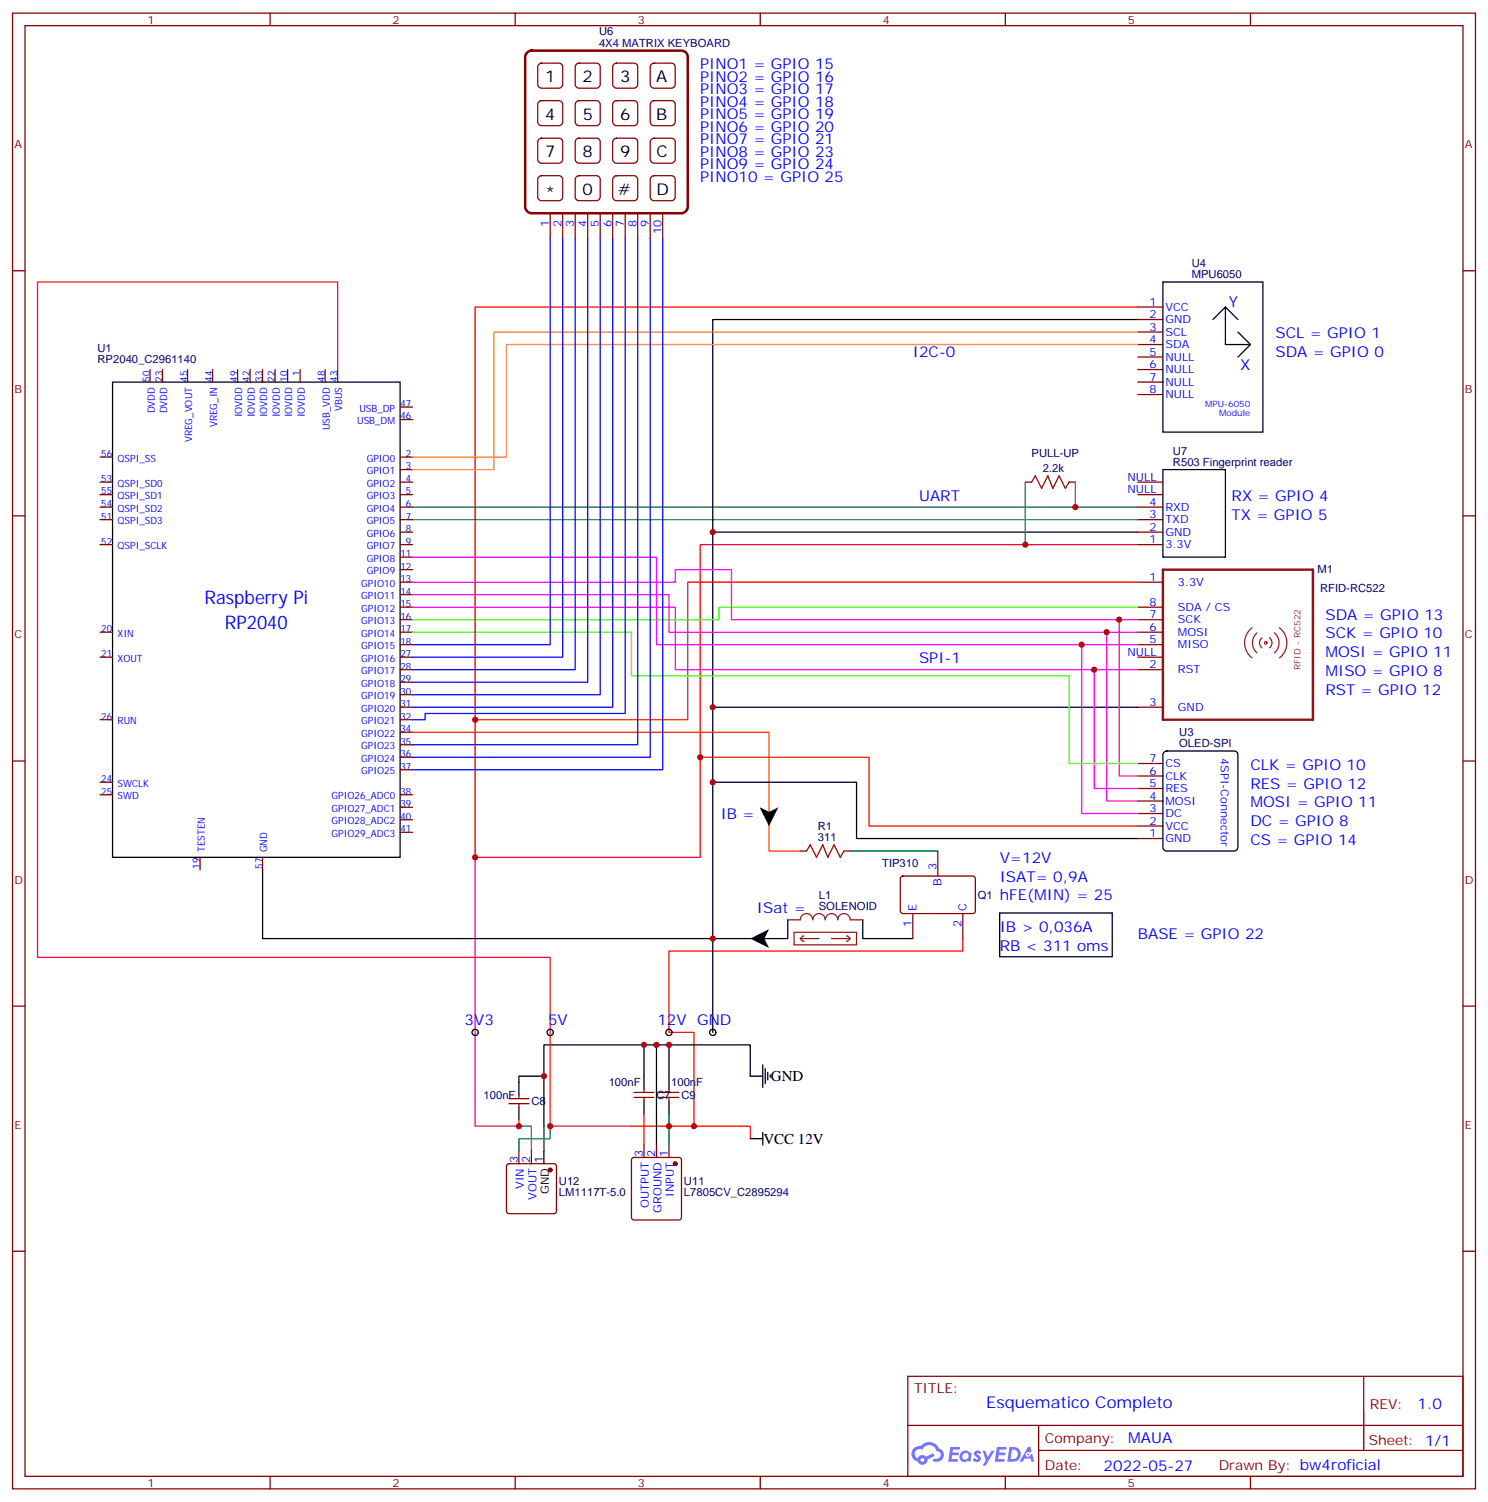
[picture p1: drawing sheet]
<svg xmlns="http://www.w3.org/2000/svg" width="420mm" height="424mm" viewBox="0 0 420 424" stroke-linecap="round" stroke-linejoin="round" font-family="sans-serif">
<g fill="none" stroke="#870000" stroke-width=".35">
<path d="M3.5 3.7h412.8v416.3h-412.8zM7.1 7.2h405.6v409.3h-405.6zM76.2 3.7v3.5M145.3 3.7v3.5M214.5 3.7v3.5M283.6 3.7v3.5M352.8 3.7v3.5M3.5 76.4h3.6M412.7 76.4h3.6M3.5 145.5h3.6M412.7 145.5h3.6M3.5 214.7h3.6"/>
<path d="M412.7 214.7h3.6M3.5 283.8h3.6M412.7 283.8h3.6M3.5 353h3.6M412.7 353h3.6M256.1 388.2h156.6v28.3h-156.6zM384.7 388.3l.1 20.8M76.2 416.5v3.5M145.3 416.5v3.5M214.5 416.5v3.5M256.2 402.1h156.4M283.6 416.5v3.5"/>
<path d="M293 409.1h119.6M293 402.1v14.1M352.8 416.5v3.5"/>
</g>
<g fill="#5487ff">
<path d="M275.1 409.4a1.22 1.22 0 0 1 1.7 .3l-.4 .5a.47 .47 0 0 0-.3-.4 .47 .47 0 0 0-.5 .2v.2a1.23 1.23 0 0 1 .8 1.9 1.44 1.44 0 0 1-2-.3l.5-.5 .7 .4a.29 .29 0 0 0 .4-.3 .29 .29 0 0 0-.3-.3 1.04 1.04 0 0 1-.6-1.7z"/>
<path d="M268.1 408.2h2.4l.3 .1-.1 .5-1.9 .1-.1 .9h1.5l.4 .3-.4 .4h-1.6l-.2 1.1h1.8l.1 .4-.1 .3h-2.7z"/>
<path d="M281.3 408.2h2.3l.3 .1-.1 .5-1.8 .1-.1 .9h1.5l.3 .3-.4 .4h-1.6l-.1 1.1h1.7l.2 .4-.2 .3h-2.6z"/>
<path d="M290 408.2h.7l.3 1.2-.6 .3a.69 .69 0 0 0-1 .3 .69 .69 0 0 0 .5 1 .69 .69 0 0 0 .8-.6l.5-.3 .6 2.2h-.8l-.2-.9h-1.8l-.4 .9h-.9z"/>
<path d="M277.2 409.2h.8l.6 1.9 1.1-1.9h.9l-2.5 4.2h-.9l.9-1.5z"/>
<path d="M284.8 408.2l-.6 4.1h1.3a2.11 2.11 0 0 0 2.5-2.1 2.11 2.11 0 0 0-2.5-2zM285.5 408.9a1.39 1.39 0 0 1 1.7 1.4 1.39 1.39 0 0 1-1.8 1.3h-.3z"/>
<path d="M271.1 409.8a1.54 1.54 0 0 0-.1 2.1 1.54 1.54 0 0 0 2.2 .2l.6 .2 .3-2.3-.2-.2-.4-.1a1.49 1.49 0 0 0-2.4 .1zM271.4 410.8a.94 .94 0 0 1 1.8 0 .94 .94 0 0 1-1.8 0z"/>
<path d="M257.8 408.5a2.18 2.18 0 0 0 1.1 3.8 1.44 1.44 0 0 0 1.6 .9 1.44 1.44 0 0 0 1.2-1.5l2-1-.5-.7-1.9 .9a1.47 1.47 0 0 0-2.4 .5 1.39 1.39 0 0 1-.7-2 1.39 1.39 0 0 1 2-.5 2.12 2.12 0 0 1 2.2-1.3 2.12 2.12 0 0 1 1.9 1.7 1.14 1.14 0 0 1 1.1 1.4 1.14 1.14 0 0 1-1.7 .8 .43 .43 0 0 0-.5 .3 .43 .43 0 0 0 .4 .5 1.98 1.98 0 0 0 2.5-1.2 1.98 1.98 0 0 0-1.2-2.5 3.1 3.1 0 0 0-5.3-.7l-.9 .1zM259.7 411.8a.55 .55 0 0 1 1.1 0 .55 .55 0 0 1-1.1 0z"/>
<circle cx="290" cy="410.3" r=".26"/>
</g>
<g fill="none" stroke="#000" stroke-width=".35">
<path d="M328.1 79.6h28.2v42.3h-28.2zM321 90.1h-119.9v60M342.2 90.1l3.5-3.5v10.6h7.1M345.7 86.6l3.5 3.5M349.2 93.7l3.6 3.5M352.8 97.2l-3.6 3.5M31.7 107.8h81.2v134h-81.2zM328.1 132.5h17.6v24.7h-17.6zM201.1 199.5h119.9M328.3 212.3l.8-.5h19.1l.8 .5 .2 .6v26.1l-.4 .9-.6 .2h-19.1l-.8-.5-.2-.6v-26.1zM201.1 220.7h40.6v15.8h79.3M74.1 245.4v19.4h127v26.4"/>
<path d="M222.2 259.5v5.3h-21.1M243.4 259.5v5.3h14.1M282 257.5h31.8v12.4h-31.8zM181.7 294.7v12.4M185.2 294.7v28.3M188.7 294.7v12.4M146.4 312.4v3.5M153.5 303.6h-7.1v5.3M181.7 310.6v3.5M188.7 310.6v3.5M215.2 303.6h-3.5v-8.9h-58.2v23M215.2 300.4v6.3"/>
<path d="M215.2 319.4v3.6M215.9 301.4v4.3M216.6 302.5v2.1M217.3 303.2v.7M153.5 324.7v3.6M211.7 321.2h3.5"/>
<circle cx="134.1" cy="291.2" r=".88"/>
<circle cx="155.2" cy="291.2" r=".88"/>
<circle cx="188.7" cy="291.2" r=".88"/>
<circle cx="201.1" cy="291.2" r=".88"/>
</g>
<g fill="none" stroke="#870000" stroke-width=".35">
<path d="M151.9 18.2l.9-.4h4.9l.6 .2 .4 .9v4.9l-.2 .6-.8 .5h-4.9l-.7-.3-.4-.8v-4.9zM162.5 18.2l.8-.4h5l.6 .2 .4 .9v4.9l-.2 .6-.8 .5h-5l-.6-.3-.4-.8v-4.9zM173.1 18.2l.8-.4h5l.6 .2 .4 .9v4.9l-.2 .6-.8 .5h-5l-.6-.3-.4-.8v-4.9zM183.7 18.2l.8-.4h4.9l.7 .2 .4 .9v4.9l-.2 .6-.9 .5h-4.9l-.6-.3-.5-.8v-4.9zM151.9 28.8l.9-.4h4.9l.6 .2 .4 .9v4.9l-.2 .6-.8 .5h-4.9l-.7-.3-.4-.8v-4.9zM151.9 39.4l.9-.4h4.9l.6 .2 .4 .8v5l-.2 .6-.8 .4h-4.9l-.7-.2-.4-.8v-5zM162.5 28.8l.8-.4h5l.6 .2 .4 .9v4.9l-.2 .6-.8 .5h-5l-.6-.3-.4-.8v-4.9zM162.5 39.4l.8-.4h5l.6 .2 .4 .8v5l-.2 .6-.8 .4h-5l-.6-.2-.4-.8v-5zM173.1 28.8l.8-.4h5l.6 .2 .4 .9v4.9l-.2 .6-.8 .5h-5l-.6-.3-.4-.8v-4.9zM173.1 39.4l.8-.4h5l.6 .2 .4 .8v5l-.2 .6-.8 .4h-5l-.6-.2-.4-.8v-5zM183.7 28.8l.8-.4h4.9l.7 .2 .4 .9v4.9l-.2 .6-.9 .5h-4.9l-.6-.3-.5-.8v-4.9zM183.7 39.4l.8-.4h4.9l.7 .2 .4 .8v5l-.2 .6-.9 .4h-4.9l-.6-.2-.5-.8v-5z"/>
<path d="M151.9 50l.9-.4h4.9l.6 .2 .4 .8v5l-.2 .6-.8 .4h-4.9l-.7-.2-.4-.8v-5zM162.5 50l.8-.4h5l.6 .2 .4 .8v5l-.2 .6-.8 .4h-5l-.6-.2-.4-.8v-5zM173.1 50l.8-.4h5l.6 .2 .4 .8v5l-.2 .6-.8 .4h-5l-.6-.2-.4-.8v-5zM183.7 50l.8-.4h4.9l.7 .2 .4 .8v5l-.2 .6-.9 .4h-4.9l-.6-.2-.5-.8v-5zM155.2 60.1v7.1M158.7 60.1v7.1M162.3 60.1v7.1M165.8 60.1v7.1M169.3 60.1v7.1M172.9 60.1v7.1M176.4 60.1v7.1M179.9 60.1v7.1"/>
<path d="M183.4 60.1v7.1M187 60.1v7.1M321 97.2h7.1M321 93.7h7.1M321 90.1h7.1M321 86.6h7.1M42.3 104.2v3.6M45.9 104.2v3.6M52.9 104.2v3.6M60 104.2v3.6M67 104.2v3.6M70.6 104.2v3.6"/>
<path d="M74.1 104.2v3.6M77.6 104.2v3.6M81.1 104.2v3.6M84.7 104.2v3.6M91.7 104.2v3.6M95.2 104.2v3.6M112.9 118.4h3.5M112.9 114.8h3.5M321 111.3h7.1M321 107.8h7.1M321 104.2h7.1M321 100.7h7.1"/>
<path d="M28.2 128.9h3.5M28.2 136h3.5M28.2 139.5h3.5M112.9 128.9h3.5M112.9 132.5h3.5M112.9 136h3.5M112.9 139.5h3.5M289.3 136h1.7M301.6 136h1.8M321 136h7.1M321 139.5h7.1M28.2 146.6h3.5"/>
<path d="M28.2 153.6h3.5M28.2 143.1h3.5M112.9 157.2h3.5M112.9 146.6h3.5M112.9 153.6h3.5M112.9 143.1h3.5M112.9 150.1h3.5M321 146.6h7.1M321 153.6h7.1M321 143.1h7.1M321 150.1h7.1M28.2 178.3h3.5"/>
<path d="M112.9 160.7h3.5M112.9 164.2h3.5M112.9 167.7h3.5M112.9 171.3h3.5M112.9 174.8h3.5M112.9 178.3h3.5M321 164.2h7.1M321 171.3h7.1M321 174.8h7.1M321 178.3h7.1M28.2 185.4h3.5M112.9 181.9h3.5"/>
<path d="M112.9 185.4h3.5M112.9 188.9h3.5M112.9 192.4h3.5M112.9 196h3.5M112.9 199.5h3.5M321 181.9h7.1M321 185.4h7.1M321 188.9h7.1M321 199.5h7.1M28.2 203h3.5M112.9 203h3.5M112.9 206.6h3.5"/>
<path d="M112.9 210.1h3.5M112.9 213.6h3.5M112.9 217.1h3.5M321 215.4h7.1M321 218.9h7.1M28.2 220.7h3.5M28.2 224.2h3.5M112.9 224.2h3.5M112.9 227.7h3.5M112.9 231.2h3.5M112.9 234.8h3.5M321 222.4h7.1"/>
<path d="M321 226h7.1M321 229.5h7.1M321 233h7.1M321 236.5h7.1M56.4 241.8v3.6M74.1 241.8v3.6M225.8 240.1h1.7M238.1 240.1h1.8M254.2 247.3l.5-.2 20 .1 .5 .6-.1 9.5-.6 .4-20.1-.1-.4-.6v-9.2zM257.5 257.7v7.1M264.6 240.1v7M271.6 257.7v7.1"/>
<path d="M143.6 309.9h5.6M143.6 311.3h5.6M146.4 308.9v1M146.4 311.3v1.1M178.9 308.2h5.6M178.9 309.6h5.6M181.7 307.1v1.1M181.7 309.6v1M185.9 308.2h5.7M185.9 309.6h5.7M188.7 307.1v1.1M188.7 309.6v1"/>
<path d="M143.1 328.5l.5-.2h12.7l.5 .2 .2 .5v12.7l-.2 .5-.5 .2h-12.7l-.5-.3-.2-.4v-12.7zM146.4 324.7v3.6M149.9 324.7v3.6M178.4 326.7l.5-.2h12.7l.5 .2 .2 .5v16.2l-.3 .5-.4 .2h-12.7l-.5-.2-.2-.5v-16.2zM181.7 323v3.5M185.2 323v3.5M188.7 323v3.5"/>
</g>
<path d="M321 86.6h-186.9v116.4M321 164.2h-127v38.8h-59.9v38.8M197.6 213.6h47.6v19.4h75.8M271.6 264.8v3.5h-82.9v22.9h7.1v26.5M178.2 317.7h33.5v3.5" fill="none" stroke="#f00" stroke-width=".35"/>
<path d="M289.3 136v17.6M303.4 136v7.1M116.4 143.1h204.6M116.4 146.6h204.6M239.9 240.1h24.7M146.4 317.7h3.5v7M153.5 317.7v7M155.2 317.7v3.5h-8.8v3.5M188.7 314.1v8.9" fill="none" stroke="#008700" stroke-width=".35"/>
<g fill="#870000" stroke="#870000" stroke-width=".35">
<circle cx="155.2" cy="330" r=".53"/>
<circle cx="190.5" cy="328.3" r=".53"/>
</g>
<path d="M181.7 314.1v8.9" fill="none" stroke="#c00" stroke-width=".35"/>
<path d="M95.2 104.2v-24.6h-84.6v190.5h144.6v47.6h23M321 153.6h-123.4v88.2h-63.5v75.9h12.3v-1.8" fill="none" stroke="#f03" stroke-width=".35"/>
<path d="M321 150.1h-119.9v114.7" fill="none" stroke="#003" stroke-width=".35"/>
<path d="M116.4 206.6h100.6v33.5h8.8" fill="none" stroke="#f30" stroke-width=".35"/>
<path d="M291 136l1.1-1.8 1.8 3.6 1.7-3.6 1.4 3.6 1.8-3.6 1.8 3.6 1-1.8M227.5 240.1l1.1-1.8 1.8 3.5 1.7-3.5 1.4 3.5 1.8-3.5 1.8 3.5 1-1.7" fill="none" stroke="#a10000" stroke-width=".35"/>
<path d="M214.3 227.7l2.7 1.3 2.6-1.3-2.6 5.3zM211.7 264.8l5.3-2.7-1.4 2.7 1.4 2.6z" fill="#000"/>
<g fill="none" stroke="#8c2424" stroke-width=".35">
<path d="M353.2 177.1a5.3 5.3 0 0 0 0 8.5M354.6 178.5a3.7 3.7 0 0 0 0 5.7M356 179.9a1.76 1.76 0 0 0 0 2.8M358.2 179.9a1.76 1.76 0 0 1 0 2.8M359.6 178.5a3.7 3.7 0 0 1 0 5.7M361 177.1a5.3 5.3 0 0 1 0 8.5M222.2 259.5h3.6a1.76 1.76 0 0 1 1.7-1.8 1.76 1.76 0 0 1 1.8 1.8 1.76 1.76 0 0 1 1.8-1.8 1.76 1.76 0 0 1 1.7 1.8 1.76 1.76 0 0 1 1.8-1.8 1.76 1.76 0 0 1 1.8 1.8 1.76 1.76 0 0 1 1.7-1.8 1.76 1.76 0 0 1 1.8 1.8h3.5M224 263h17.7v3.5h-17.7zM225.8 264.8h5.3M225.8 264.8l.7 .7h.3M226.8 264.1h-.3l-.7 .7M234.6 264.8h5.3"/>
<path d="M238.8 264.1h.4l.7 .7M239.9 264.8l-.7 .7h-.4"/>
<circle cx="357.1" cy="181.3" r=".35"/>
</g>
<path d="M328.1 160.7h42.3v42.3h-42.3z" fill="none" stroke="#8c2424" stroke-width=".71"/>
<path d="M116.4 157.2h68.8v24.7h135.8M116.4 171.3h74.1v17.6h130.5M116.4 164.2h74.1v-3.5h15.9v14.1h114.6M116.4 167.7h72.3v10.6h132.3M312.2 178.3v47.7h8.8M315.7 174.8v44.1h5.3M305.2 181.9v47.6h15.8M308.7 188.9v33.5h12.3" fill="none" stroke="#f0f" stroke-width=".35"/>
<path d="M116.4 178.3h61.8v12.4h123.4v24.7h19.4M321 171.3h-118.2v3.5h-86.4" fill="none" stroke="#3f0" stroke-width=".35"/>
<path d="M321 93.7h-181.7v38.8h-22.9M321 97.2h-178.1v31.7h-26.5" fill="none" stroke="#f90" stroke-width=".35"/>
<path d="M148.8 14.8l1.1-.5h42.4a1.76 1.76 0 0 1 1.7 1.8v42.3a1.89 1.89 0 0 1-1.7 1.7h-42.4a1.89 1.89 0 0 1-1.7-1.7v-42.3z" fill="none" stroke="#870000" stroke-width=".71"/>
<path d="M155.2 67.2v114.7h-38.8M158.7 67.2v118.2h-42.3M162.3 67.2v121.7h-45.9M165.8 67.2v125.2h-49.4M169.3 67.2v128.8h-52.9M172.9 67.2v132.3h-56.5M176.4 67.2v134.1h-56.5v1.7h-3.5M179.9 67.2v142.9h-63.5M183.4 67.2v146.4h-67M187 67.2v149.9h-70.6" fill="none" stroke="#00f" stroke-width=".35"/>
<g fill="#c00">
<circle cx="146.4" cy="317.7" r=".88"/>
<circle cx="188.7" cy="317.7" r=".88"/>
<circle cx="155.2" cy="317.7" r=".88"/>
<circle cx="201.1" cy="264.8" r=".88"/>
<circle cx="195.8" cy="317.7" r=".88"/>
<circle cx="134.1" cy="241.8" r=".88"/>
<circle cx="201.1" cy="199.5" r=".88"/>
<circle cx="201.1" cy="220.7" r=".88"/>
<circle cx="197.6" cy="213.6" r=".88"/>
<circle cx="312.2" cy="178.3" r=".88"/>
<circle cx="315.7" cy="174.8" r=".88"/>
<circle cx="308.7" cy="188.9" r=".88"/>
<circle cx="305.2" cy="181.9" r=".88"/>
<circle cx="188.7" cy="294.7" r=".88"/>
<circle cx="181.7" cy="294.7" r=".88"/>
<circle cx="185.2" cy="294.7" r=".88"/>
<circle cx="153.5" cy="303.6" r=".88"/>
<circle cx="134.1" cy="203" r=".88"/>
<circle cx="201.1" cy="150.1" r=".88"/>
<circle cx="289.3" cy="153.6" r=".88"/>
<circle cx="303.4" cy="143.1" r=".88"/>
</g>
<g font-size="5.3" fill="#00f">
<text x="57.7" y="170.4">Raspberry Pi</text>
<text x="63.5" y="177.4">RP2040</text>
</g>
<g font-size="4.6">
<text x="153.8" y="23.2">1</text>
<text x="164.4" y="23.2">2</text>
<text x="175" y="23.2">3</text>
<text x="185.2" y="23.2">A</text>
<text x="153.8" y="33.7">4</text>
<text x="164.4" y="33.7">5</text>
<text x="174.9" y="33.7">6</text>
<text x="185.2" y="33.8">B</text>
<text x="153.8" y="44.3">7</text>
<text x="164.4" y="44.3">8</text>
<text x="174.9" y="44.3">9</text>
<text x="185.2" y="44.3">C</text>
<text x="153.8" y="55.9">*</text>
<text x="164.4" y="54.9">0</text>
<text x="174.3" y="54.9">#</text>
<text x="185.2" y="54.9">D</text>
</g>
<text font-size="4.6" fill="#00f" x="278.2" y="397.3">Esquematico Completo</text>
<g font-size="4.2" fill="#00f">
<text x="197.6" y="19.6">PINO1 = GPIO 15</text>
<text x="197.6" y="23.1">PINO2 = GPIO 16</text>
<text x="197.6" y="26.6">PINO3 = GPIO 17</text>
<text x="197.6" y="30.2">PINO4 = GPIO 18</text>
<text x="197.6" y="33.7">PINO5 = GPIO 19</text>
<text x="197.6" y="37.2">PINO6 = GPIO 20</text>
<text x="197.6" y="40.7">PINO7 = GPIO 21</text>
<text x="197.6" y="44.3">PINO8 = GPIO 23</text>
<text x="197.6" y="47.8">PINO9 = GPIO 24</text>
<text x="197.6" y="51.3">PINO10 = GPIO 25</text>
<text x="346.6" y="86.6">Y</text>
<text x="359.8" y="95.4">SCL = GPIO 1</text>
<text x="257.5" y="100.7">I2C-0</text>
<text x="359.8" y="100.7">SDA = GPIO 0</text>
<text x="349.9" y="104.2">X</text>
<text x="259.3" y="141.3">UART</text>
<text x="347.5" y="141.3">RX = GPIO 4</text>
<text x="347.5" y="146.6">TX = GPIO 5</text>
<text x="373.9" y="174.8">SDA = GPIO 13</text>
<text x="373.9" y="180.1">SCK = GPIO 10</text>
<text x="373.9" y="185.4">MOSI = GPIO 11</text>
<text x="259.3" y="187.1">SPI-1</text>
<text x="373.9" y="190.7">MISO = GPIO 8</text>
<text x="373.9" y="196">RST = GPIO 12</text>
<text x="352.8" y="217.1">CLK = GPIO 10</text>
<text x="352.8" y="222.4">RES = GPIO 12</text>
<text x="352.8" y="227.7">MOSI = GPIO 11</text>
<text x="203.3" y="231.1">IB =</text>
<text x="352.8" y="233">DC = GPIO 8</text>
<text x="352.8" y="238.3">CS = GPIO 14</text>
<text x="282" y="243.4">V=12V</text>
<text x="282" y="248.7">ISAT= 0,9A</text>
<text x="213.6" y="257.5">ISat =</text>
<text x="282" y="254">hFE(MIN) = 25</text>
<text x="282" y="262.8">IB &gt; 0,036A</text>
<text x="282.1" y="268.1">RB &lt; 311 oms</text>
<text x="321" y="264.8">BASE = GPIO 22</text>
<text x="131.1" y="289.1">3V3</text>
<text x="154.6" y="289.1">5V</text>
<text x="185.5" y="289.1">12V GND</text>
<text x="399.9" y="397.5">1.0</text>
<text x="318.3" y="407.1">MAUA</text>
<text x="311.4" y="414.9">2022-05-27</text>
</g>
<g font-size="4.2">
<text x="217.5" y="305">GND</text>
<text x="215.4" y="322.6">VCC 12V</text>
</g>
<g font-size="3.9" fill="#800">
<text x="257.9" y="392.8">TITLE:</text>
<text x="386.5" y="397.5">REV:</text>
<text x="294.8" y="407">Company:</text>
<text x="386.2" y="407.6">Sheet: 1/1</text>
<text x="294.8" y="414.7">Date:</text>
<text x="343.8" y="414.8">Drawn By: bw4roficial</text>
</g>
<g font-size="3.2" fill="#800">
<text x="41.6" y="6.7">1</text>
<text x="110.8" y="6.7">2</text>
<text x="179.9" y="6.7">3</text>
<text x="249.1" y="6.7">4</text>
<text x="318.2" y="6.7">5</text>
<text x="4.1" y="41.8">A</text>
<text x="413.3" y="41.8">A</text>
<text x="4.1" y="110.9">B</text>
<text x="413.3" y="110.9">B</text>
<text x="4.1" y="180.1">C</text>
<text x="413.3" y="180.1">C</text>
<text x="4.1" y="249.2">D</text>
<text x="413.3" y="249.2">D</text>
<text x="4.1" y="318.4">E</text>
<text x="413.3" y="318.4">E</text>
<text x="41.6" y="419.5">1</text>
<text x="110.8" y="419.5">2</text>
<text x="179.9" y="419.5">3</text>
<text x="249.1" y="419.5">4</text>
<text x="318.2" y="419.5">5</text>
</g>
<g font-size="3.2" fill="#000080">
<text x="169" y="10">U6</text>
<text x="169" y="13.2">4X4 MATRIX KEYBOARD</text>
<text x="336.2" y="75.3">U4</text>
<text x="336.2" y="78.5">MPU6050</text>
<text x="27.5" y="99.3">U1</text>
<text x="27.5" y="102.5">RP2040_C2961140</text>
<text x="291" y="128.9">PULL-UP</text>
<text x="330.9" y="131.4">R503 Fingerprint reader</text>
<text x="330.9" y="128.2">U7</text>
<text x="294.2" y="133.2">2.2k</text>
<text x="371.7" y="161.7">M1</text>
<text x="372.4" y="167">RFID-RC522</text>
<text x="332.7" y="207.7">U3</text>
<text x="332.7" y="210.8">OLED-SPI</text>
<text x="230.7" y="237.2">311</text>
<text x="230.7" y="234.1">R1</text>
<text x="248.9" y="244.7">TIP310</text>
<text x="231" y="256.6">SOLENOID</text>
<text x="231" y="253.5">L1</text>
<text x="275.9" y="253.5">Q1</text>
<text x="136.4" y="310">100nF</text>
<text x="149.9" y="311.7">C8</text>
<text x="171.7" y="306.5">100nF</text>
<text x="185.2" y="309.9">C7</text>
<text x="189.4" y="306.5">100nF</text>
<text x="192.3" y="309.9">C9</text>
<text x="157.7" y="334.3">U12</text>
<text x="193" y="334.3">U11</text>
<text x="157.7" y="337.4">LM1117T-5.0</text>
<text x="193" y="337.4">L7805CV_C2895294</text>
</g>
<g font-size="3.2" fill="#00f">
<text x="154.9" y="63.9" transform="rotate(-90 154.9 63.9)">1</text>
<text x="158.4" y="63.9" transform="rotate(-90 158.4 63.9)">2</text>
<text x="161.9" y="63.9" transform="rotate(-90 161.9 63.9)">3</text>
<text x="165.5" y="63.9" transform="rotate(-90 165.5 63.9)">4</text>
<text x="169" y="63.9" transform="rotate(-90 169 63.9)">5</text>
<text x="172.5" y="63.9" transform="rotate(-90 172.5 63.9)">6</text>
<text x="176" y="63.9" transform="rotate(-90 176 63.9)">7</text>
<text x="179.6" y="63.9" transform="rotate(-90 179.6 63.9)">8</text>
<text x="183.1" y="63.9" transform="rotate(-90 183.1 63.9)">9</text>
<text x="186.6" y="65.9" transform="rotate(-90 186.6 65.9)">10</text>
<text x="324.3" y="89.8">2</text>
<text x="324.3" y="86.3">1</text>
<text x="328.8" y="87.7">VCC</text>
<text x="324.3" y="93.3">3</text>
<text x="328.8" y="94.7">SCL</text>
<text x="328.8" y="91.2">GND</text>
<text x="324.3" y="100.4">5</text>
<text x="324.3" y="96.8">4</text>
<text x="328.8" y="101.8">NULL</text>
<text x="328.8" y="98.2">SDA</text>
<text x="324.3" y="107.4">7</text>
<text x="324.3" y="103.9">6</text>
<text x="328.8" y="105.3">NULL</text>
<text x="324.3" y="110.9">8</text>
<text x="328.8" y="112.4">NULL</text>
<text x="328.8" y="108.8">NULL</text>
<text x="318.1" y="135.6">NULL</text>
<text x="318.1" y="139.2">NULL</text>
<text x="324.3" y="142.7">4</text>
<text x="324.3" y="149.8">2</text>
<text x="324.3" y="146.2">3</text>
<text x="328.8" y="147.6">TXD</text>
<text x="328.8" y="144.1">RXD</text>
<text x="324.3" y="153.3">1</text>
<text x="328.8" y="154.7">3.3V</text>
<text x="328.8" y="151.2">GND</text>
<text x="324.3" y="163.9">1</text>
<text x="332.3" y="165.3">3.3V</text>
<text x="324.3" y="170.9">8</text>
<text x="332.3" y="172.3">SDA / CS</text>
<text x="324.3" y="174.4">7</text>
<text x="324.3" y="178">6</text>
<text x="332.3" y="175.9">SCK</text>
<text x="332.3" y="179.4">MOSI</text>
<text x="318.1" y="185">NULL</text>
<text x="324.3" y="181.5">5</text>
<text x="332.3" y="182.9">MISO</text>
<text x="324.3" y="188.6">2</text>
<text x="332.3" y="190">RST</text>
<text x="324.3" y="199.1">3</text>
<text x="332.3" y="200.6">GND</text>
<text x="324.3" y="215">7</text>
<text x="344.5" y="213.8" transform="rotate(90 344.5 213.8)">4SPI-Connector</text>
<text x="324.3" y="218.5">6</text>
<text x="328.8" y="216.4">CS</text>
<text x="328.8" y="220">CLK</text>
<text x="324.3" y="222.1">5</text>
<text x="324.3" y="225.6">4</text>
<text x="328.8" y="223.5">RES</text>
<text x="328.8" y="227">MOSI</text>
<text x="324.3" y="229.1">3</text>
<text x="324.3" y="232.7">2</text>
<text x="328.8" y="230.5">DC</text>
<text x="324.3" y="236.2">1</text>
<text x="328.8" y="234.1">VCC</text>
<text x="328.8" y="237.6">GND</text>
<text x="264.2" y="245.4" transform="rotate(-90 264.2 245.4)">3</text>
<text x="265.6" y="250" transform="rotate(-90 265.6 250)">B</text>
<text x="258.6" y="257" transform="rotate(-90 258.6 257)">E</text>
<text x="272.7" y="257" transform="rotate(-90 272.7 257)">C</text>
<text x="257.2" y="261.5" transform="rotate(-90 257.2 261.5)">1</text>
<text x="271.3" y="261.5" transform="rotate(-90 271.3 261.5)">2</text>
<text x="146" y="328.1" transform="rotate(-90 146 328.1)">3</text>
<text x="149.6" y="328.1" transform="rotate(-90 149.6 328.1)">2</text>
<text x="181.3" y="326.3" transform="rotate(-90 181.3 326.3)">3</text>
<text x="184.9" y="326.3" transform="rotate(-90 184.9 326.3)">2</text>
<text x="188.4" y="326.3" transform="rotate(-90 188.4 326.3)">1</text>
<text x="147.8" y="335.4" transform="rotate(-90 147.8 335.4)">VIN</text>
<text x="151.3" y="338.5" transform="rotate(-90 151.3 338.5)">VOUT</text>
<text x="183.1" y="340.8" transform="rotate(-90 183.1 340.8)">OUTPUT</text>
<text x="190.1" y="337.7" transform="rotate(-90 190.1 337.7)">INPUT</text>
<text x="186.6" y="342.1" transform="rotate(-90 186.6 342.1)">GROUND</text>
</g>
<g font-size="3.2">
<text x="153.1" y="328.1" transform="rotate(-90 153.1 328.1)">1</text>
<text x="154.9" y="336.8" transform="rotate(-90 154.9 336.8)">GND</text>
</g>
<g font-size="2.8" fill="#00f">
<text x="42.3" y="107.7" transform="rotate(-90 42.3 107.7)">50</text>
<text x="45.8" y="107.7" transform="rotate(-90 45.8 107.7)">23</text>
<text x="52.9" y="107.7" transform="rotate(-90 52.9 107.7)">45</text>
<text x="59.9" y="107.7" transform="rotate(-90 59.9 107.7)">44</text>
<text x="67" y="107.7" transform="rotate(-90 67 107.7)">49</text>
<text x="70.5" y="107.7" transform="rotate(-90 70.5 107.7)">42</text>
<text x="74" y="107.7" transform="rotate(-90 74 107.7)">33</text>
<text x="77.6" y="107.7" transform="rotate(-90 77.6 107.7)">22</text>
<text x="81.1" y="107.7" transform="rotate(-90 81.1 107.7)">10</text>
<text x="84.6" y="106.1" transform="rotate(-90 84.6 106.1)">1</text>
<text x="91.7" y="107.7" transform="rotate(-90 91.7 107.7)">48</text>
<text x="95.2" y="107.7" transform="rotate(-90 95.2 107.7)">43</text>
<text x="43.7" y="116.6" transform="rotate(-90 43.7 116.6)">DVDD</text>
<text x="47.2" y="116.6" transform="rotate(-90 47.2 116.6)">DVDD</text>
<text x="68.4" y="117.7" transform="rotate(-90 68.4 117.7)">IOVDD</text>
<text x="71.9" y="117.7" transform="rotate(-90 71.9 117.7)">IOVDD</text>
<text x="75.4" y="117.7" transform="rotate(-90 75.4 117.7)">IOVDD</text>
<text x="78.9" y="117.7" transform="rotate(-90 78.9 117.7)">IOVDD</text>
<text x="82.5" y="117.7" transform="rotate(-90 82.5 117.7)">IOVDD</text>
<text x="86" y="117.7" transform="rotate(-90 86 117.7)">IOVDD</text>
<text x="96.6" y="116" transform="rotate(-90 96.6 116)">VBUS</text>
<text x="100.8" y="119.7">USB_DM</text>
<text x="101.4" y="116.2">USB_DP</text>
<text x="113" y="118.3">46</text>
<text x="113" y="114.8">47</text>
<text x="54.2" y="124.8" transform="rotate(-90 54.2 124.8)">VREG_VOUT</text>
<text x="61.3" y="120.6" transform="rotate(-90 61.3 120.6)">VREG_IN</text>
<text x="93" y="121.3" transform="rotate(-90 93 121.3)">USB_VDD</text>
<text x="28.6" y="128.9">56</text>
<text x="33.2" y="130.3">QSPI_SS</text>
<text x="103.5" y="130.3">GPIO0</text>
<text x="114.5" y="128.9">2</text>
<text x="28.6" y="136">53</text>
<text x="33.2" y="137.3">QSPI_SD0</text>
<text x="103.5" y="133.8">GPIO1</text>
<text x="103.5" y="137.3">GPIO2</text>
<text x="114.5" y="132.4">3</text>
<text x="114.5" y="136">4</text>
<text x="28.6" y="143">54</text>
<text x="28.6" y="139.5">55</text>
<text x="33.2" y="140.8">QSPI_SD1</text>
<text x="103.5" y="140.8">GPIO3</text>
<text x="114.5" y="139.5">5</text>
<text x="114.5" y="143">6</text>
<text x="28.6" y="146.5">51</text>
<text x="33.2" y="147.9">QSPI_SD3</text>
<text x="33.2" y="144.4">QSPI_SD2</text>
<text x="103.5" y="144.4">GPIO4</text>
<text x="103.5" y="147.9">GPIO5</text>
<text x="114.5" y="146.5">7</text>
<text x="28.6" y="153.6">52</text>
<text x="33.2" y="155">QSPI_SCLK</text>
<text x="103.5" y="151.4">GPIO6</text>
<text x="103.5" y="155">GPIO7</text>
<text x="114.5" y="150.1">8</text>
<text x="114.5" y="153.6">9</text>
<text x="103.5" y="158.5">GPIO8</text>
<text x="113" y="157.1">11</text>
<text x="113" y="160.7">12</text>
<text x="101.9" y="165.5">GPIO10</text>
<text x="103.5" y="162">GPIO9</text>
<text x="113" y="164.2">13</text>
<text x="113" y="167.7">14</text>
<text x="101.9" y="169.1">GPIO11</text>
<text x="101.9" y="172.6">GPIO12</text>
<text x="113" y="171.2">15</text>
<text x="28.6" y="178.3">20</text>
<text x="33.2" y="179.7">XIN</text>
<text x="101.9" y="176.1">GPIO13</text>
<text x="101.9" y="179.7">GPIO14</text>
<text x="113" y="174.8">16</text>
<text x="113" y="178.3">17</text>
<text x="28.6" y="185.3">21</text>
<text x="101.9" y="183.2">GPIO15</text>
<text x="113" y="181.8">18</text>
<text x="113" y="185.3">27</text>
<text x="33.2" y="186.7">XOUT</text>
<text x="101.9" y="186.7">GPIO16</text>
<text x="101.9" y="190.2">GPIO17</text>
<text x="113" y="188.9">28</text>
<text x="101.9" y="193.8">GPIO18</text>
<text x="101.9" y="197.3">GPIO19</text>
<text x="113" y="192.4">29</text>
<text x="113" y="195.9">30</text>
<text x="28.6" y="203">26</text>
<text x="101.9" y="200.8">GPIO20</text>
<text x="113" y="199.5">31</text>
<text x="113" y="203">32</text>
<text x="33.2" y="204.3">RUN</text>
<text x="101.9" y="204.3">GPIO21</text>
<text x="101.9" y="207.9">GPIO22</text>
<text x="113" y="206.5">34</text>
<text x="101.9" y="211.4">GPIO23</text>
<text x="101.9" y="214.9">GPIO24</text>
<text x="113" y="210">35</text>
<text x="113" y="213.6">36</text>
<text x="28.6" y="220.6">24</text>
<text x="33.2" y="222">SWCLK</text>
<text x="101.9" y="218.5">GPIO25</text>
<text x="113" y="217.1">37</text>
<text x="28.6" y="224.2">25</text>
<text x="33.2" y="225.5">SWD</text>
<text x="93.5" y="225.5">GPIO26_ADC0</text>
<text x="113" y="224.2">38</text>
<text x="113" y="227.7">39</text>
<text x="93.5" y="229">GPIO27_ADC1</text>
<text x="93.5" y="232.6">GPIO28_ADC2</text>
<text x="113" y="231.2">40</text>
<text x="93.5" y="236.1">GPIO29_ADC3</text>
<text x="113" y="234.7">41</text>
<text x="56.4" y="245" transform="rotate(-90 56.4 245)">19</text>
<text x="57.8" y="240.4" transform="rotate(-90 57.8 240.4)">TESTEN</text>
<text x="74" y="245" transform="rotate(-90 74 245)">57</text>
<text x="75.4" y="240.4" transform="rotate(-90 75.4 240.4)">GND</text>
</g>
<g font-size="2.5" fill="#00f">
<text x="340" y="114.8">MPU-6050</text>
<text x="344" y="117.3">Module</text>
</g>
<text font-size="2.5" fill="#8d2323" x="366.9" y="188.9" transform="rotate(-90 366.9 188.9)">RFID - RC522</text>
</svg>
